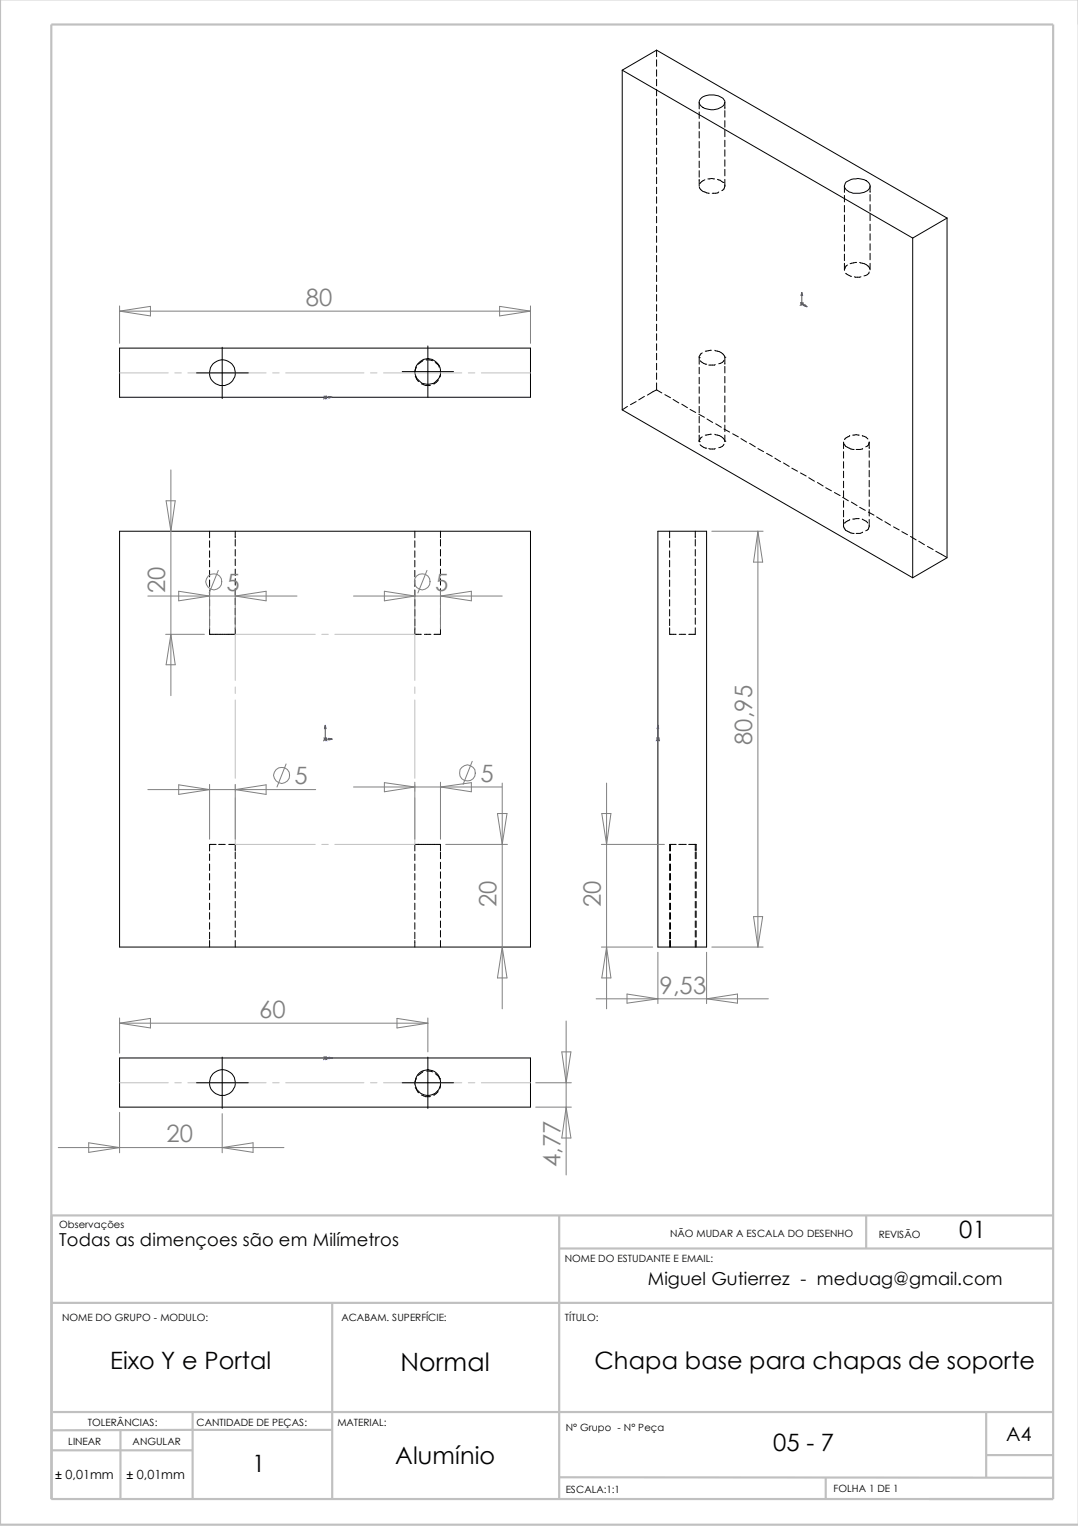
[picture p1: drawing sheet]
<svg xmlns="http://www.w3.org/2000/svg" width="210mm" height="297mm" viewBox="0 0 210 297" stroke-linecap="round" stroke-linejoin="round" font-family="sans-serif">
<g fill="none" stroke="#c0c0c0" stroke-width=".42">
<path d="M0 0v296.8h210M10 4.8h195.1v287h-195.1zM108.9 236.6v55.3M168.7 236.5v6.4M205.1 236.6h-195v55.3M10.1 253.6h195M64.7 253.6v38.3M108.9 243h96.2M10.3 274.9h194.8M23.5 278.4v13.2M37.2 278.3h27.4M37.5 278.3l-27.5 .1"/>
<path d="M37.5 274.9v17M192 274.8v12.8M10.2 282.3h27.3M108.9 287.6h96.2M160.8 287.6v4.2M192 283.2h13.1"/>
</g>
<g fill="none" stroke="#000" stroke-width=".19">
<path d="M121.2 13.7l56.5 32.6M121.2 13.7v66.1M127.8 9.8v1.2M127.8 11.6v1.3M127.8 13.6v1.2M127.8 15.4v1.3M127.8 17.4v1.3M127.8 19.2v1.3M127.8 9.8l-6.6 3.9M127.8 9.8l56.6 32.6M136.1 19.9v1.3M136.4 19.2a3.5 3.5 0 0 1 4.6 .2 1.12 1.12 0 0 1-.9 1.6 3.3 3.3 0 0 1-3.9-.7 .88 .88 0 0 1 .2-1.1z"/>
<path d="M141.1 19.9v1.3M127.8 21.2v1.3M127.8 23.1v1.2M127.8 25v1.3M127.8 26.9v1.2M127.8 28.8v1.3M127.8 30.7v1.2M127.8 32.6v1.3M127.8 34.5v1.3M127.8 36.4v1.3M127.8 38.3v1.3M136.1 36.4a2.04 2.04 0 0 0 2 1.2"/>
<path d="M136.1 21.8v1.3M136.1 23.7v1.3M136.1 25.6v1.3M136.1 27.5v1.3M136.1 29.4v1.3M136.1 31.4v1.2M136.1 33.2v1.3M136.1 34.9v1.3M137.2 35l-1 .8M137.8 34.8h1.3M139.7 34.9l1.1 .6M140 37.4l-.2 .1-1.1 .1"/>
<path d="M140.8 35.5h.1M141.1 34.9v1.4l-.1 .5-.5 .3M141.1 21.5v1.3M141.1 23.5v1.3M141.1 25.3v1.3M141.1 27.3v1.3M141.1 29.2v1.2M141.1 31.1v1.3M141.1 33v1.2M164.4 36.2v1.3M164.4 38v1.3M164.4 40v1.3"/>
<path d="M164.8 35.4a3.4 3.4 0 0 1 4.5 .4 1.23 1.23 0 0 1-1.1 1.7 3.9 3.9 0 0 1-3.4-.6 1.03 1.03 0 0 1 0-1.5zM169.4 36.2v1.3M169.4 37.9v1.2M169.4 39.8v1.3M127.8 40.2v1.3M127.8 42.1v1.3M127.8 44.1v1.2M127.8 45.9v1.3M127.8 47.9v1.2M127.8 49.7v1.3M127.8 51.7v1.2M127.8 53.5v1.3"/>
<path d="M127.8 55.5v1.3M127.8 57.3v1.3M127.8 59.3v1.3M164.4 41.9v1.2M164.4 43.8v1.3M164.4 45.7v1.2M164.4 47.6v1.3M164.4 49.5v1.2M164.4 51.3v1.3M164.7 53.2l1.1 .6M165 51.6l-.4 .4-.2 .5M166.4 53.9h1.2"/>
<path d="M166.8 51.1l-1.3 .2M167.4 51.1a2.14 2.14 0 0 1 1.9 1.3M169.2 52.9a1.09 1.09 0 0 1-1 .8M169.4 41.7v1.3M169.4 43.6v1.3M169.4 45.5v1.3M169.4 47.4v1.3M169.4 49.3v1.3M169.4 51.3v1.2M177.7 46.3v66.2M184.4 42.4v66.2l-6.7 3.9M184.4 42.4l-6.7 3.9"/>
<path d="M23.3 67.8h80v9.5h-80zM38.3 72.6h10M43.3 67.6v10M78.3 72.3h10M80.9 73.3l.6 1M81 71.4l-.2 1.2M82 74.7l.9 .3h.8M82.4 70.1l-1 .8M83 70l1.2 .2M83.3 67.3v10M84.8 70.6l.6 .5 .1 .4M85.3 73.9a1.4 1.4 0 0 1-1 .8"/>
<path d="M85.8 72.2v.7l-.2 .4M121.2 79.8l56.5 32.7M122.2 79.1l-1 .7M123.9 78.2l-1.1 .6M125.5 77.2l-1.1 .6M127.8 61.2v1.2M127.8 63.1v1.3M127.8 65v1.2M127.8 66.9v1.3M127.8 68.8v1.2M127.8 70.7v1.3M127.8 72.6v1.3"/>
<path d="M127.8 74.5v1.4M127.8 75.9l-1.7 1M127.8 75.9l1.1 .6M129.5 76.8l1.1 .6M131.1 77.8l1.1 .6M132.8 78.7l1.1 .7M134.4 79.7l1.1 .6M136.1 69.6h.1M136.1 71.5v1.3M136.1 73.4v1.3M136.1 75.3v1.3M136.1 77.2v1.3"/>
<path d="M136.1 79.1v1.3M136.4 70.2l1 .7M136.7 68.7l-.6 .7v1.5M137.4 70.9h.1M138.5 68.2l-1.2 .2M139.2 68.2a2.3 2.3 0 0 1 1.9 1.3M139.3 71l-1.3 .1M141 70.1a1.19 1.19 0 0 1-1 .7M141.1 69.5h.1M141.1 69.6v1.3M141.1 71.3v1.3M141.1 73.3v1.2"/>
<path d="M141.1 75.1v1.3M141.1 77.1v1.2M141.1 78.9v1.3M136.1 80.6l1.1 .6M136.1 86h.1M136.1 81.1v1.2M136.1 82.9v1.3M136.1 84.7v1.3M136.3 86.6l1.1 .6M136.7 85l-.6 .7M137.4 87.2h.1M137.7 81.6l1.1 .6"/>
<path d="M138 87.3h1.3M138.5 84.5l-1.2 .2M139.2 84.5a2.3 2.3 0 0 1 1.9 1.4M139.4 82.5l1.1 .7M141 83.5l1.1 .6M141 86.5a1.19 1.19 0 0 1-1 .7M141.1 85.9h.1M141.1 80.9v1.3M141.1 82.7v1.3M141.1 84.7v1.3M142.7 84.4l1.1 .6M144.3 85.4l1.1 .6"/>
<path d="M146 86.3l1.1 .7M147.6 87.3l1.1 .6M149.3 88.3l1.1 .5M150.9 89.2l1.1 .7M152.6 90.1l1.1 .7M154.2 91.1l1.1 .6M155.9 92.1l1.1 .6M157.5 93l1.1 .7M159.2 93.9l1.1 .7M160.8 94.9l1.1 .6M162.5 95.9l1.1 .6M164.1 96.8l1.1 .7"/>
<path d="M164.3 86v1.3M164.3 87.9v1.3M164.3 89.9v1.2M164.3 91.7v1.3M164.3 93.7v1.2M164.3 95.5v1.3M164.3 97.5v1.2M164.3 99.3v1.3M164.3 86.2a2.17 2.17 0 0 0 1.8 1.3M165.4 84.8l-1 .7M165.8 97.7l1.1 .7M166 84.7h1.3"/>
<path d="M166.1 87.5h.1M167.4 98.7l1.1 .6M167.9 84.8l.8 .3 .3 .4M168 87.3l-.5 .2h-.8M169.1 99.7l1.1 .6M169.2 86v1.3M169.2 87.7v1.3M169.2 89.7v1.3M169.2 91.6v1.2M169.2 93.5v1.3M169.2 95.4v1.2M169.2 97.3v1.3"/>
<path d="M169.2 99.2v1.2M169.2 86.1l-.1 .5-.5 .4M23.3 103.4h80v80.9h-80zM40.8 103.4v1.3M40.8 105.3v1.2M40.8 107.2v1.3M40.8 109.1v1.2M40.8 111v1.3M40.8 112.9v1.3M40.8 114.8v1.3M40.8 116.7v1.3M40.8 118.6v1.3"/>
<path d="M45.8 103.4v1.3M45.8 105v1.3M45.8 107v1.2M45.8 108.8v1.3M45.8 110.8v1.2M45.8 112.6v1.3M45.8 114.6v1.3M45.8 116.4v1.3M45.8 118.4v1.3M80.8 103.4v1.3M80.8 105.3v1.2M80.8 107.2v1.3"/>
<path d="M80.8 109.1v1.2M80.8 111v1.3M80.8 112.9v1.3M80.8 114.8v1.3M80.8 116.7v1.3M80.8 118.6v1.3M85.8 103.4v1.3M85.8 105v1.3M85.8 107v1.2M85.8 108.8v1.3M85.8 110.8v1.2M85.8 112.6v1.3"/>
<path d="M85.8 114.6v1.3M85.8 116.4v1.3M85.8 118.4v1.3M128.1 103.4h9.5v80.9h-9.5zM130.4 103.4v1.3M130.4 105.3v1.2M130.4 107.2v1.3M130.4 109.1v1.2M130.4 111v1.3M130.4 112.9v1.3M130.4 114.8v1.3M130.4 116.7v1.3"/>
<path d="M130.4 118.6v1.3M135.4 103.4v1.3M135.4 105v1.3M135.4 107v1.2M135.4 108.8v1.3M135.4 110.8v1.2M135.4 112.6v1.3M135.4 114.6v1.3M135.4 116.4v1.3M135.4 118.4v1.3M164.3 101.1v1.4l.4 .7 1.4 .6M165.4 101.1l-1 .7"/>
<path d="M166.1 103.8h.1M167.3 101h-1.3M167.9 101l.8 .5 .2 .3M168 103.6l-.5 .2h-.8M169.2 101.1v1.4l-.1 .5-.5 .3M170.7 100.6l1.1 .7M172.3 101.5l1.1 .7M174 102.6l1.1 .6M175.6 103.5l1.1 .6M177.3 104.4l1.1 .7M178.9 105.4l1.1 .6M180.6 106.4l1.1 .6"/>
<path d="M182.2 107.3l2.1 1.2M40.8 122.2v1.3h5v-1.3M40.8 120.5v1.3M45.8 120.3v1.2M80.8 122.2v1.3h1.2M80.8 120.5v1.3M82.6 123.5h1.3M85.8 122.2v1.3h-1.3M85.8 120.3v1.2M130.4 122.2v1.3h1.3M130.4 120.5v1.3M132.2 123.5h1.3"/>
<path d="M135.4 122.2v1.3h-1.3M135.4 120.3v1.2M40.8 166.2v1.3M40.8 168.2v1.2M40.8 170v1.3M40.8 172v1.3M40.8 173.8v1.3M40.8 175.8v1.3M40.8 177.7v1.2M40.8 179.6v1.3M42.1 164.4h-1.3v1.2M42.6 164.4h1.3"/>
<path d="M44.5 164.4h1.3v1.2M45.8 165.9v1.3M45.8 167.8v1.3M45.8 169.7v1.3M45.8 171.6v1.3M45.8 173.5v1.3M45.8 175.5v1.2M45.8 177.3v1.3M45.8 179.3v1.2M80.8 165.6v-1.2h5v1.2M80.8 166.2v1.3M80.8 168.2v1.2"/>
<path d="M80.8 170v1.3M80.8 172v1.3M80.8 173.8v1.3M80.8 175.8v1.3M80.8 177.7v1.2M80.8 179.6v1.3M81.4 164.4h.1M85.8 165.9v1.3M85.8 167.8v1.3M85.8 169.7v1.3M85.8 171.6v1.3M85.8 173.5v1.3"/>
<path d="M85.8 175.5v1.2M85.8 177.3v1.3M85.8 179.3v1.2M130.4 166.2v1.3M130.4 168.2v1.2M130.4 170v1.3M130.4 172v1.3M130.4 173.8v1.3M130.4 175.8v1.3M130.4 177.7v1.2M130.4 179.6v1.3M130.6 164.4v1.2"/>
<path d="M130.6 166.2v1.3M130.6 168.2v1.2M130.6 170v1.3M130.6 172v1.3M130.6 173.8v1.3M130.6 175.8v1.3M130.6 177.7v1.2M130.6 179.6v1.3M131.7 164.4h-1.3v1.2M132.2 164.4h1.2M133.4 164.4h.1M134.1 164.4h1.5v1.2"/>
<path d="M135.4 164.4v1.2M135.4 165.9v1.3M135.4 167.8v1.3M135.4 169.7v1.3M135.4 171.6v1.3M135.4 173.5v1.3M135.4 175.5v1.2M135.4 177.3v1.3M135.4 179.3v1.2M135.6 165.9v1.3M135.6 167.8v1.3M135.6 169.7v1.3"/>
<path d="M135.6 171.6v1.3M135.6 173.5v1.3M135.6 175.5v1.2M135.6 177.3v1.3M135.6 179.3v1.2M40.8 181.5v1.2M40.8 183.1v1.2M45.8 181.1v1.3M45.8 183.1v1.2M80.8 181.5v1.2M80.8 183.1v1.2M85.8 181.1v1.3"/>
<path d="M85.8 183.1v1.2M130.4 181.5v1.2M130.4 183.1v1.2M130.6 181.5v1.2M130.6 183.1v1.2M135.4 181.1v1.3M135.4 183.1v1.2M135.6 181.1v1.3M135.6 183.1v1.2M23.3 205.9h80v9.6h-80zM38.3 210.8h10M43.3 205.8v10"/>
<path d="M78.3 210.8h10M80.9 211.7l.6 1M81 209.8l-.2 1.2M82 213.1l.9 .4 .8-.1M82.4 208.6l-1 .7M83.1 208.5l1.1 .1M83.3 205.8v10M84.8 209l.6 .6 .2 .4M85.3 212.4a1.1 1.1 0 0 1-1 .7M85.6 210h.1M85.8 210.6l-.2 1.2"/>
<circle cx="43.3" cy="72.5" r="2.51"/>
<circle cx="83.3" cy="72.3" r="2.52"/>
<circle cx="43.3" cy="210.7" r="2.51"/>
<circle cx="83.3" cy="210.7" r="2.51"/>
</g>
<g fill="#00f" stroke="#00f" stroke-width=".19">
<path d="M128.1 141.2l.2 .6h-.4z"/>
<path d="M64 77.2l.7 .1-.7 .2z"/>
<path d="M64 143.7l.7 .2-.7 .1z"/>
<path d="M63.3 141.2l.2 .6h-.3z"/>
<path d="M64 205.8l.7 .1-.7 .2z"/>
<path d="M156.7 59.3l.4 .4-.6-.2z"/>
<path d="M156.1 56.9l.2 .6h-.3z"/>
</g>
<g fill="none" stroke="#00f" stroke-width=".19">
<path d="M155.9 59.1h.6M155.9 58.9l.6 .6M156.1 59.1l1 .6M156.1 56.9v2.6M156.4 58.9l-.6 .6M63.1 77.3h1.6M63.1 77.1l.6 .6M63.3 77.3h.1M63.3 77.1v.6M63.6 77.1l-.6 .6M63.1 143.9h1.6M63.1 143.6l.6 .6"/>
<path d="M63.3 141.2v3M63.6 143.6l-.6 .6M127.8 143.9h.6M127.8 143.6l.6 .6M128.1 143.9h.1M128.1 141.2v3M128.4 143.6l-.6 .6M63.1 205.9h1.6M63.1 205.7l.6 .6M63.3 205.9h.1M63.3 205.7v.6M63.6 205.7l-.6 .6"/>
</g>
<g fill="none" stroke="#c0c0c0" stroke-width=".19">
<path d="M23.3 72.6h9.5M34 72.6h1.3M36.6 72.6h15.2M53.1 72.6h1.3M55.6 72.6h15.3M72.1 72.6h1.3M74.7 72.6h15.2M91.2 72.6h1.3M93.7 72.6h9.6M45.8 133.7v1.3M45.8 136.3v15.2M61.4 123.5h-15.6v8.9"/>
<path d="M62.7 123.5h1.2M65.2 123.5h15.6v8.9M80.8 133.7v1.3M80.8 136.3v15.2M45.8 155.3v9.1h15.6M45.8 152.8v1.2M80.8 155.3v9.1h-15.6M80.8 152.8v1.2M62.7 164.4h1.2M23.3 210.8h9.5M34 210.8h1.3M36.6 210.8h15.2"/>
<path d="M53.1 210.8h1.3M55.6 210.8h15.3M72.1 210.8h1.3M74.7 210.8h15.2M91.2 210.8h1.3M93.7 210.8h9.6"/>
</g>
<g fill="none" stroke="#808080" stroke-width=".19">
<path d="M23.3 59.5v7.3M97.3 59.6l6 1-6 .9zM103.3 59.5v7.3M23.3 60.6h80M23.3 60.6l6-1v1.9zM32.3 97.5h1.8l-.8 5.9zM33.3 91.5v43.9M28.8 116h29M34.8 115.1l6 .9-6 1zM40.8 115v7.5M42.5 111l-1.8 4.4M45.8 115v7.5"/>
<path d="M45.8 116l6-.9v1.9zM68.8 116h29M74.8 115.1l6 .9-6 1zM80.8 115v7.5M83.1 111l-1.7 4.4M85.8 115v7.5M85.8 116l6-.9v1.9zM138.6 103.4h10M147.6 103.4l.9 6h-1.8zM147.6 103.4v80.9M32.3 123.5h7.5M33.3 123.5l.8 5.9h-1.8z"/>
<path d="M28.8 153.7h32.7M34.8 152.8l6 .9-6 .9zM40.8 152.7v10.7M45.8 152.7v10.7M45.8 153.7l6-.9v1.8zM55.7 148.7l-1.8 4.5M68.8 153.2h28.9M74.8 152.3l6 .9-6 .9zM80.8 152.3v11.1M85.8 152.3v11.1M85.8 153.2l6-.9v1.8zM91.9 148.2l-1.7 4.5"/>
<path d="M96.9 158.4h1.8l-.9 6zM97.8 152.4v44M117.2 158.4h1.8l-.9 6zM118.1 152.4v44M86.8 164.4h12M117.1 164.4h12.3M146.7 178.4h1.8l-.9 5.9zM23.3 198.1v6.9M23.3 199.2l6-1v1.9zM23.3 199.2h60M77.3 198.2l6 1-6 .9zM83.3 198.1v6.7"/>
<path d="M97.8 184.3l.9 6.1h-1.8zM110.2 198.7v30M116.1 194.4h33.5M117.1 184.3h10M118.1 184.3l.9 6.1h-1.8zM122.1 193.5l6 .9-6 .9zM128.1 185.4v10M137.6 185.4v10M137.6 194.4l6-.9v1.8zM138.6 184.3h10M23.3 216.5v7.9M43.3 216.8v7.6"/>
<path d="M104.3 210.8h7M104.3 215.5h7M109.4 204.8h1.8l-1 6zM110.2 215.5l1 6h-1.8zM11.3 223.4h44M17.3 222.4l6 1-6 .9zM43.3 223.4l6-1v1.9z"/>
<circle cx="41.6" cy="113.2" r="1.54"/>
<circle cx="82.2" cy="113.2" r="1.54"/>
<circle cx="54.8" cy="150.9" r="1.54"/>
<circle cx="91" cy="150.5" r="1.54"/>
</g>
<text font-size="4.9" x="78" y="266.8">Normal</text>
<g font-size="4.7" fill="#808080">
<text x="59.5" y="59.5">80</text>
<text x="32.2" y="115.4" transform="rotate(-90 32.2 115.4)">20</text>
<text x="44.1" y="115">5</text>
<text x="84.8" y="115">5</text>
<text x="146.5" y="145.1" transform="rotate(-90 146.5 145.1)">80,95</text>
<text x="57.3" y="152.7">5</text>
<text x="93.6" y="152.2">5</text>
<text x="96.7" y="176.6" transform="rotate(-90 96.7 176.6)">20</text>
<text x="117" y="176.6" transform="rotate(-90 117 176.6)">20</text>
<text x="128.4" y="193.4">9,53</text>
<text x="50.5" y="198.1">60</text>
<text x="32.4" y="222.4">20</text>
<text x="109.1" y="227.2" transform="rotate(-90 109.1 227.2)">4,77</text>
</g>
<g font-size="4.7">
<text x="186.8" y="240.9">01</text>
<text x="21.4" y="266.4">Eixo Y e Portal</text>
<text x="115.7" y="266.4">Chapa base para chapas de soporte</text>
<text x="49.1" y="286.5">1</text>
<text x="77" y="285">Alumínio</text>
<text x="150.5" y="282.4">05 - 7</text>
</g>
<text font-size="3.8" x="195.9" y="280.4">A4</text>
<g font-size="3.5">
<text x="11.5" y="242.5">Todas as dimençoes são em Milímetros</text>
<text x="126.2" y="250.2">Miguel Gutierrez - meduag@gmail.com</text>
</g>
<g font-size="2.5">
<text x="10.8" y="287.8">± 0,01mm</text>
<text x="24.6" y="287.8">± 0,01mm</text>
</g>
<g font-size="1.9">
<text x="11.5" y="239.1">Observações</text>
<text x="110" y="245.6">NOME DO ESTUDANTE E EMAIL:</text>
<text x="130.5" y="240.8">NÃO MUDAR A ESCALA DO DESENHO</text>
<text x="171.1" y="241.1">REVISÃO</text>
<text x="12.1" y="257.1">NOME DO GRUPO - MODULO:</text>
<text x="66.5" y="257.1">ACABAM. SUPERFÍCIE:</text>
<text x="110" y="257.2">TÍTULO:</text>
<text x="13.3" y="281.2">LINEAR</text>
<text x="17.1" y="277.5">TOLERÂNCIAS:</text>
<text x="25.8" y="281.2">ANGULAR</text>
<text x="38.3" y="277.5">CANTIDADE DE PEÇAS:</text>
<text x="65.7" y="277.5">MATERIAL:</text>
<text x="110.2" y="278.6">N° Grupo - N° Peça</text>
<text x="110.2" y="290.6">ESCALA:1:1</text>
<text x="162.3" y="290.4">FOLHA 1 DE 1</text>
</g>
</svg>
